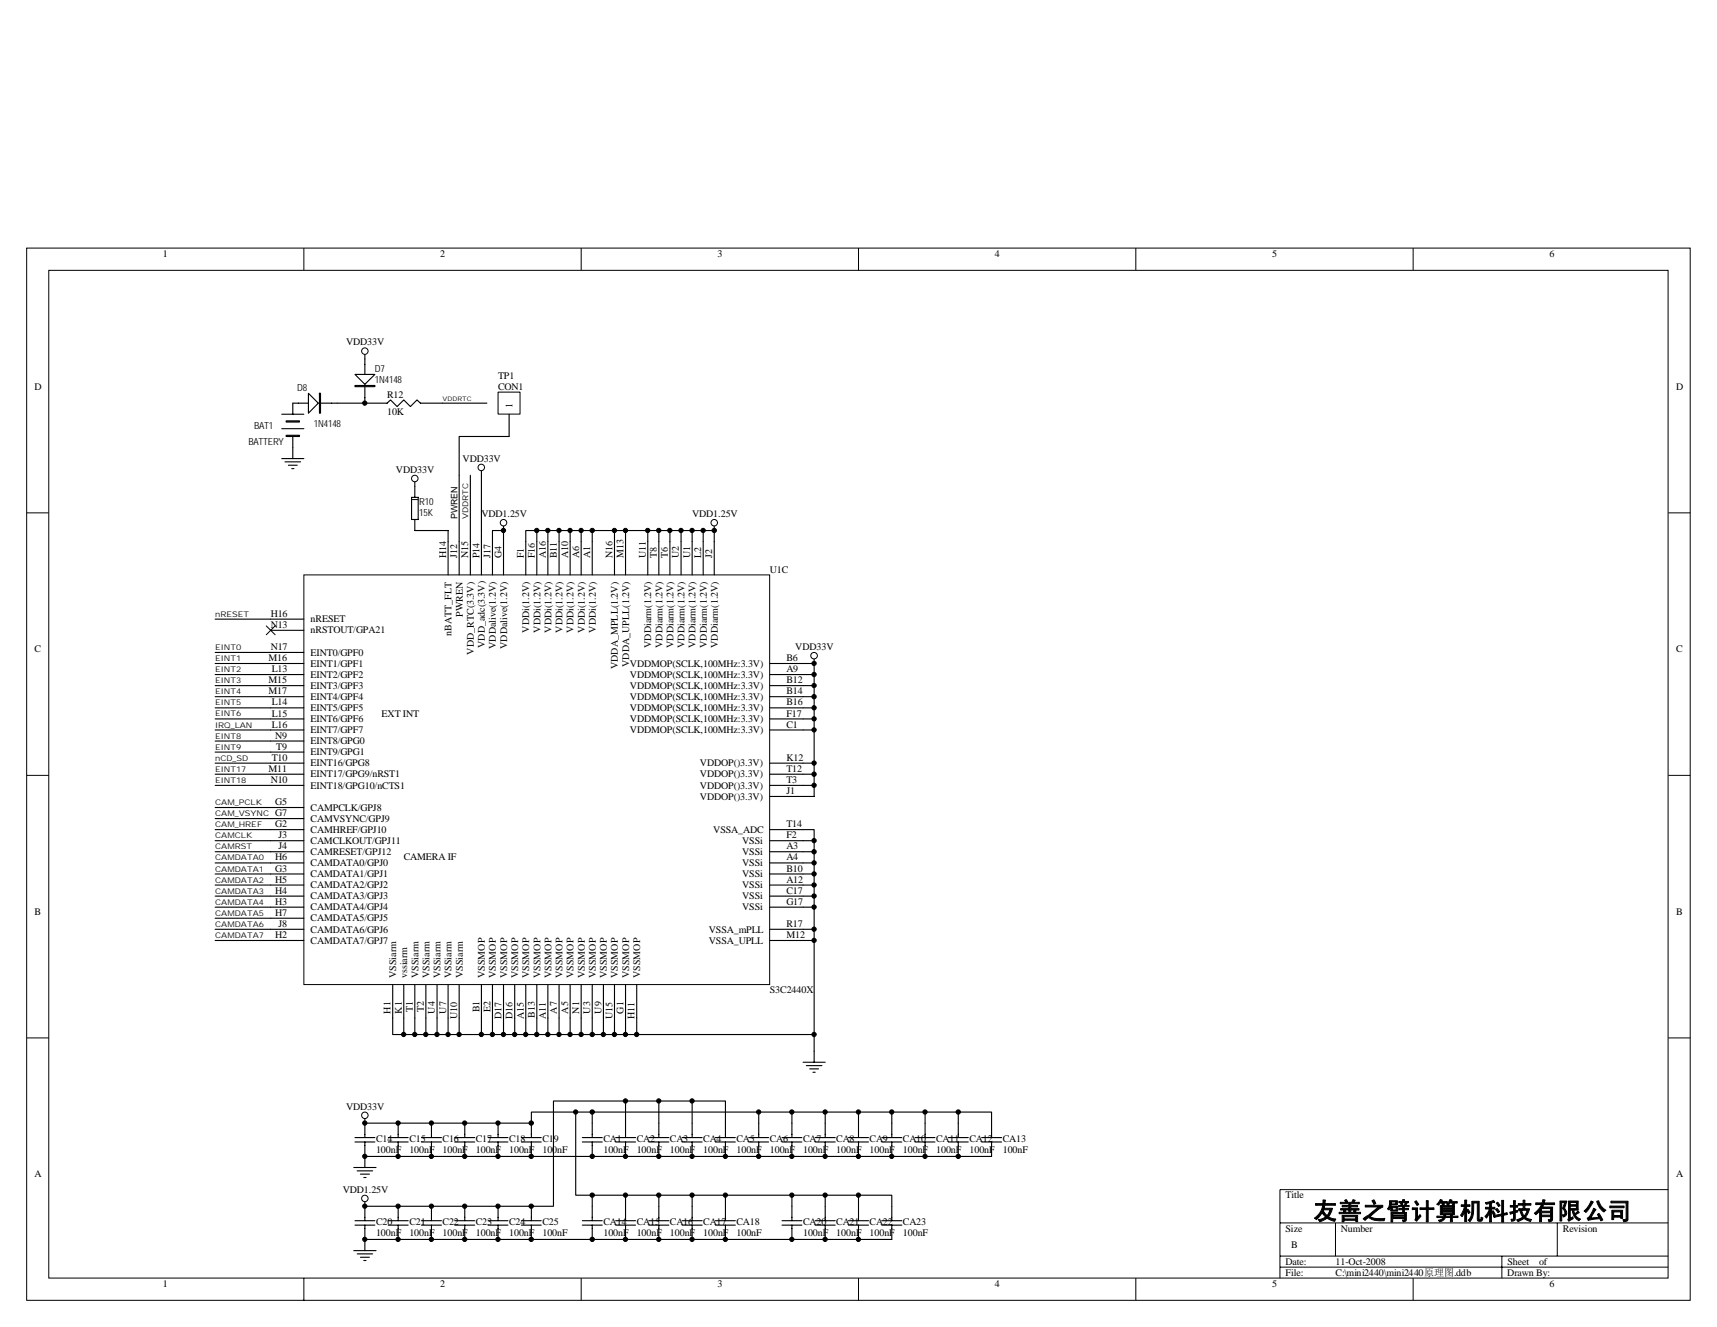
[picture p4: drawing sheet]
<svg xmlns="http://www.w3.org/2000/svg" width="279mm" height="216mm" viewBox="0 0 279 216" stroke-linecap="round" stroke-linejoin="round" font-family="sans-serif">
<g fill="none" stroke="#000" stroke-width=".16">
<path d="M4.3 40.4h270.7v171.2h-270.7zM7.9 44h263.5v163.9h-263.5zM49.4 40.4v3.6M94.6 40.4v3.6M139.7 40.4v3.6M184.8 40.4v3.6M230 40.4v3.6M4.3 83.4h3.6M271.5 83.4h3.6M4.3 126.2h3.6M271.5 126.2h3.6M4.3 168.9h3.6"/>
<path d="M271.5 168.9h3.6M208.3 199h63.2M217.3 199v5.4M253.4 199v5.4M271.5 193.5h-63.2v14.5M49.4 208v3.6M94.6 208v3.6M139.7 208v3.6M184.8 208v3.6M208.3 204.4h63.2M208.3 206.2h63.2M230 208v3.6"/>
<path d="M244.4 204.4v3.6"/>
</g>
<path d="M49.5 93.6h75.7v66.6h-75.7z" fill="#fff"/>
<g fill="none" stroke="#000" stroke-width=".16">
<path d="M49.4 93.5h75.8v66.7h-75.8z"/>
<circle cx="67.5" cy="77.8" r=".53"/>
<circle cx="78.3" cy="76" r=".53"/>
<circle cx="81.9" cy="85" r=".53"/>
<circle cx="116.2" cy="85" r=".53"/>
<circle cx="132.5" cy="106.7" r=".54"/>
<circle cx="59.4" cy="195" r=".53"/>
<circle cx="59.4" cy="181.5" r=".53"/>
</g>
<g fill="none" stroke="#000" stroke-width=".18">
<path d="M47.6 65.6h7.3M67.5 78.4v2.5M74.7 77.3v16.2M76.5 77.3v16.2M78.3 76.6v16.9M67 80.9h1.1v3.6h-1.1zM67.5 84.5v1.8h5.4v7.2M81.9 86.3h-1.8v7.2M81.9 85.6v7.9M85.6 93.5v-7.2h30.6v7.2M87.4 86.3v7.2M89.2 86.3v7.2"/>
<path d="M91 86.3v7.2M92.8 86.3v7.2M94.6 86.3v7.2M96.4 86.3v7.2M100 86.3v7.2M101.8 86.3v7.2M105.4 86.3v7.2M107.2 86.3v7.2M109 86.3v7.2M110.8 86.3v7.2M112.6 86.3v7.2M114.4 86.3v7.2"/>
<path d="M116.2 85.6v.7M35 100.7h14.4M35 106.2h14.4M35 107.9h14.4M35 109.7h14.4M35 111.5h14.4M35 113.3h14.4M35 115.2h14.4M35 117h14.4M35 118.8h14.4M44 102.6h5.4M125.3 107.9h7.2"/>
<path d="M125.3 109.7h7.2M125.3 111.5h7.2M125.3 113.3h7.2M125.3 115.2h7.2M125.3 117h7.2M125.3 118.8h7.2M132.5 107.2v22.4h-7.2M35 120.6h14.4M35 122.4h14.4M35 124.2h14.4M35 126h14.4M35 127.8h14.4"/>
<path d="M35 131.4h14.4M35 133.2h14.4M35 135h14.4M35 136.8h14.4M35 138.6h14.4M125.3 135h7.2v1.8M125.3 124.2h7.2M125.3 126h7.2M125.3 127.8h7.2M125.3 136.8h7.2M125.3 138.6h7.2M132.5 136.8v36"/>
<path d="M35 140.4h14.4M35 142.2h14.4M35 144h14.4M35 145.8h14.4M35 147.6h14.4M35 149.4h14.4M35 151.2h14.4M35 153h14.4M125.3 140.4h7.2M125.3 142.2h7.2M125.3 144h7.2M125.3 145.8h7.2"/>
<path d="M125.3 147.6h7.2M125.3 151.2h7.2M125.3 153h7.2M63.9 160.2v8.1h68.6M65.7 160.2v8.1M67.5 160.2v8.1M69.3 160.2v8.1M71.1 160.2v8.1M72.9 160.2v8.1M74.7 160.2v8.1M78.3 160.2v8.1M80.1 160.2v8.1"/>
<path d="M81.9 160.2v8.1M83.8 160.2v8.1M85.6 160.2v8.1M87.4 160.2v8.1M89.2 160.2v8.1M91 160.2v8.1M92.8 160.2v8.1M94.6 160.2v8.1M96.4 160.2v8.1M98.2 160.2v8.1M100 160.2v8.1M101.8 160.2v8.1"/>
<path d="M103.6 160.2v8.1M130.7 172.8h3.6M131.2 173.4h2.6M131.8 173.9h1.4M132.3 174.5h.4M57.6 189.9h3.6M57.8 185.8h3.2M57.8 185.1h3.2M57.8 199.3h3.2M57.8 198.6h3.2M58.1 190.5h2.5M58.7 191h1.4"/>
<path d="M59.2 191.6h.4M59.4 182v3.1M59.4 185.8v4.1M59.4 195.5v3.1M59.4 199.3v4.2M59.4 182.7h27.1v2.4M59.4 196.3h27.1v2.3M63.2 185.8h3.2M63.2 185.1h3.2M63.2 199.3h3.2M63.2 198.6h3.2M64.8 182.7v2.4"/>
<path d="M64.8 185.8v2.4M64.8 196.3v2.3M64.8 199.3v2.4M68.6 185.8h3.2M68.6 185.1h3.2M68.6 199.3h3.2M68.6 198.6h3.2M70.2 182.7v2.4M70.2 185.8v2.4M70.2 196.3v2.3M70.2 199.3v2.4M74 185.8h3.3"/>
<path d="M74 185.1h3.3M74 199.3h3.3M74 198.6h3.3M75.6 182.7v2.4M75.6 185.8v2.4M75.6 196.3v2.3M75.6 199.3v2.4M79.4 185.8h3.3M79.4 185.1h3.3M79.4 199.3h3.3M79.4 198.6h3.3M81 182.7v2.4"/>
<path d="M81 185.8v2.4M81 196.3v2.3M81 199.3v2.4M84.8 185.8h3.3M84.8 185.1h3.3M84.8 199.3h3.3M84.8 198.6h3.3M86.5 185.8v2.4h-27.1M86.5 199.3v2.4h-27.1M57.6 203.5h3.6M58.1 204h2.5M58.7 204.6h1.4"/>
<path d="M59.2 205.1h.4"/>
</g>
<g fill="#000" stroke="#000" stroke-width=".16">
<circle cx="81.9" cy="86.3" r=".35"/>
<circle cx="87.3" cy="86.3" r=".35"/>
<circle cx="89.1" cy="86.3" r=".35"/>
<circle cx="91" cy="86.3" r=".35"/>
<circle cx="92.8" cy="86.3" r=".35"/>
<circle cx="94.6" cy="86.3" r=".35"/>
<circle cx="96.4" cy="86.3" r=".36"/>
<circle cx="100" cy="86.3" r=".35"/>
<circle cx="101.8" cy="86.3" r=".35"/>
<circle cx="105.4" cy="86.3" r=".35"/>
<circle cx="107.2" cy="86.3" r=".35"/>
<circle cx="109" cy="86.3" r=".35"/>
<circle cx="110.8" cy="86.3" r=".35"/>
<circle cx="112.6" cy="86.3" r=".35"/>
<circle cx="114.4" cy="86.3" r=".35"/>
<circle cx="116.2" cy="86.3" r=".36"/>
<circle cx="132.5" cy="113.3" r=".36"/>
<circle cx="132.5" cy="115.2" r=".35"/>
<circle cx="132.5" cy="111.5" r=".35"/>
<circle cx="132.5" cy="109.7" r=".35"/>
<circle cx="132.5" cy="107.9" r=".35"/>
<circle cx="132.5" cy="118.8" r=".35"/>
<circle cx="132.5" cy="117" r=".35"/>
<circle cx="132.5" cy="138.6" r=".36"/>
<circle cx="132.5" cy="126" r=".36"/>
<circle cx="132.5" cy="124.2" r=".35"/>
<circle cx="132.5" cy="127.8" r=".35"/>
<circle cx="132.5" cy="136.8" r=".35"/>
<circle cx="132.5" cy="144" r=".35"/>
<circle cx="132.5" cy="147.6" r=".35"/>
<circle cx="132.5" cy="140.4" r=".35"/>
<circle cx="132.5" cy="151.2" r=".35"/>
<circle cx="132.5" cy="142.2" r=".35"/>
<circle cx="132.5" cy="153" r=".35"/>
<circle cx="132.5" cy="145.8" r=".35"/>
<circle cx="65.7" cy="168.3" r=".35"/>
<circle cx="67.5" cy="168.3" r=".35"/>
<circle cx="69.3" cy="168.3" r=".35"/>
<circle cx="71.1" cy="168.3" r=".35"/>
<circle cx="72.9" cy="168.3" r=".35"/>
<circle cx="74.7" cy="168.3" r=".35"/>
<circle cx="78.3" cy="168.3" r=".35"/>
<circle cx="80.1" cy="168.3" r=".35"/>
<circle cx="81.9" cy="168.3" r=".35"/>
<circle cx="83.7" cy="168.3" r=".35"/>
<circle cx="85.5" cy="168.3" r=".35"/>
<circle cx="87.3" cy="168.3" r=".35"/>
<circle cx="89.1" cy="168.3" r=".35"/>
<circle cx="91" cy="168.3" r=".35"/>
<circle cx="92.8" cy="168.3" r=".35"/>
<circle cx="94.6" cy="168.3" r=".35"/>
<circle cx="96.4" cy="168.3" r=".36"/>
<circle cx="98.2" cy="168.3" r=".35"/>
<circle cx="100" cy="168.3" r=".35"/>
<circle cx="101.8" cy="168.3" r=".35"/>
<circle cx="103.6" cy="168.3" r=".35"/>
<circle cx="132.5" cy="168.3" r=".35"/>
<circle cx="59.4" cy="196.2" r=".35"/>
<circle cx="59.4" cy="188.1" r=".35"/>
<circle cx="59.4" cy="182.7" r=".35"/>
<circle cx="64.8" cy="196.2" r=".35"/>
<circle cx="64.8" cy="188.1" r=".35"/>
<circle cx="64.8" cy="182.7" r=".35"/>
<circle cx="70.2" cy="196.2" r=".35"/>
<circle cx="70.2" cy="188.1" r=".35"/>
<circle cx="70.2" cy="182.7" r=".35"/>
<circle cx="75.6" cy="196.2" r=".35"/>
<circle cx="75.6" cy="188.1" r=".35"/>
<circle cx="75.6" cy="182.7" r=".35"/>
<circle cx="81" cy="196.2" r=".35"/>
<circle cx="59.4" cy="201.6" r=".35"/>
<circle cx="64.8" cy="201.6" r=".35"/>
<circle cx="70.2" cy="201.6" r=".35"/>
<circle cx="75.6" cy="201.6" r=".35"/>
<circle cx="81" cy="201.6" r=".35"/>
</g>
<path d="M68.1 81.3h-1.1" fill="none" stroke="#000" stroke-width=".16" stroke-dasharray="1 1 1 1 1 1 1 1"/>
<g fill="#fff" stroke="#000" stroke-width=".18">
<path d="M50.2 64l1.6 1.6-1.6 1.6z"/>
<path d="M52 64h.2v3.2h-.2z" fill-rule="evenodd"/>
</g>
<circle cx="59.4" cy="57.1" r=".53" fill="none" stroke="#000" stroke-width=".16"/>
<path d="M59.4 57.7v.7M45.8 69.7h3.6M45.8 67.4h3.6M47.6 65.6v1.8M47.6 71v1.8" fill="none" stroke="#000" stroke-width=".18"/>
<g fill="#fff" stroke="#000" stroke-width=".18">
<path d="M46.6 68.5h2.1v.2h-2.1z" fill-rule="evenodd"/>
<path d="M46.6 70.8h2.1v.2h-2.1z" fill-rule="evenodd"/>
</g>
<path d="M59.4 58.4v7.2M45.8 74.6h3.6M46.4 75.1h2.5M46.9 75.7h1.5M47.5 76.2h.3M47.6 72.8v1.8" fill="none" stroke="#000" stroke-width=".18"/>
<g fill="#fff" stroke="#000" stroke-width=".18">
<path d="M57.8 60.9h3.2l-1.6 1.6z"/>
<path d="M57.8 62.7h3.2v.2h-3.2z" fill-rule="evenodd"/>
</g>
<path d="M54.9 65.6h8.1l.5-.5 1.1 1 1.1-1 1.1 1 1.1-1 .5 .5h10.8M82.8 71h-8.1v6.3" fill="none" stroke="#000" stroke-width=".18"/>
<g fill="#000" stroke="#000" stroke-width=".16">
<circle cx="59.4" cy="65.6" r=".35"/>
<circle cx="81" cy="188.1" r=".35"/>
<circle cx="81" cy="182.7" r=".35"/>
</g>
<path d="M81.1 63.8h3.5v3.6h-3.5z" fill="#fff"/>
<path d="M81 63.8h3.6v3.6h-3.6zM43.3 101.8l1.5 1.5M44.8 101.8l-1.5 1.5" fill="none" stroke="#000" stroke-width=".16"/>
<g fill="none" stroke="#000" stroke-width=".18">
<path d="M82.8 67.4v3.6M101.8 179.1h-11.7v17.2h-3.6M101.8 179.1h5.4v6M101.8 179.1v6M107.2 179.1h5.4v6M112.6 179.1h5.4v6M86.5 182.7v-1.8h37v4.2M93.7 180.9v13.6h2.7M94.8 185.8h3.2M94.8 185.1h3.2M94.8 199.3h3.2M94.8 198.6h3.2"/>
<path d="M96.4 194.5h5.4v4.1M96.4 180.9v4.2M96.4 185.8v2.4M96.4 194.5v4.1M96.4 199.3v2.4M100.2 185.8h3.2M100.2 185.1h3.2M100.2 199.3h3.2M100.2 198.6h3.2M101.8 194.5h5.4v4.1M101.8 185.8v2.4M101.8 199.3v2.4"/>
<path d="M105.6 185.8h3.2M105.6 185.1h3.2M105.6 199.3h3.2M105.6 198.6h3.2M107.2 194.5h5.4v4.1M107.2 185.8v2.4M107.2 199.3v2.4M111 185.8h3.3M111 185.1h3.3M111 199.3h3.3M111 198.6h3.3M112.6 194.5h5.4v4.1"/>
<path d="M112.6 185.8v2.4M112.6 199.3v2.4M116.4 185.8h3.3M116.4 185.1h3.3M116.4 199.3h3.3M116.4 198.6h3.3M118 194.5h10.9v4.1M118 185.8v2.4M118 199.3v2.4M121.8 185.8h3.3M121.8 185.1h3.3M123.5 180.9h5.4v4.2"/>
<path d="M123.5 185.8v2.4M127.3 185.8h3.2M127.3 185.1h3.2M127.3 199.3h3.2M127.3 198.6h3.2M128.9 180.9h5.4v4.2M128.9 194.5h5.4v4.1M128.9 185.8v2.4M128.9 199.3v2.4M132.7 185.8h3.2M132.7 185.1h3.2M132.7 199.3h3.2"/>
<path d="M132.7 198.6h3.2M134.3 180.9h5.4v4.2M134.3 194.5h5.4v4.1M134.3 185.8v2.4M134.3 199.3v2.4M138.1 185.8h3.2M138.1 185.1h3.2M138.1 199.3h3.2M138.1 198.6h3.2M139.7 180.9h5.4v4.2M139.7 194.5h5.4v4.1M139.7 185.8v2.4"/>
<path d="M139.7 199.3v2.4M143.5 185.8h3.2M143.5 185.1h3.2M143.5 199.3h3.2M143.5 198.6h3.2M145.1 180.9h5.4v4.2M145.1 185.8v2.4M145.1 199.3v2.4h-58.6M148.9 185.8h3.2M148.9 185.1h3.2M150.5 180.9h5.4v4.2M150.5 185.8v2.4"/>
<path d="M154.3 185.8h3.3M154.3 185.1h3.3M155.9 180.9h5.5v4.2M155.9 185.8v2.4M159.7 185.8h3.3M159.7 185.1h3.3M161.4 185.8v2.4h-74.9"/>
</g>
<g fill="#000" stroke="#000" stroke-width=".16">
<circle cx="101.8" cy="179.1" r=".35"/>
<circle cx="107.2" cy="179.1" r=".35"/>
<circle cx="112.6" cy="179.1" r=".35"/>
<circle cx="86.4" cy="196.2" r=".36"/>
<circle cx="86.4" cy="188.1" r=".36"/>
<circle cx="86.4" cy="182.7" r=".36"/>
<circle cx="93.7" cy="180.9" r=".35"/>
<circle cx="96.4" cy="180.9" r=".36"/>
<circle cx="96.4" cy="188.1" r=".36"/>
<circle cx="96.4" cy="194.4" r=".36"/>
<circle cx="101.8" cy="188.1" r=".35"/>
<circle cx="101.8" cy="194.4" r=".35"/>
<circle cx="107.2" cy="188.1" r=".35"/>
<circle cx="107.2" cy="194.4" r=".35"/>
<circle cx="112.6" cy="188.1" r=".35"/>
<circle cx="112.6" cy="194.4" r=".35"/>
<circle cx="118" cy="188.1" r=".35"/>
<circle cx="118" cy="194.4" r=".35"/>
<circle cx="123.5" cy="180.9" r=".35"/>
<circle cx="123.5" cy="188.1" r=".35"/>
<circle cx="128.9" cy="180.9" r=".35"/>
<circle cx="128.9" cy="188.1" r=".35"/>
<circle cx="128.9" cy="194.4" r=".35"/>
<circle cx="134.3" cy="180.9" r=".35"/>
<circle cx="134.3" cy="188.1" r=".35"/>
<circle cx="134.3" cy="194.4" r=".35"/>
<circle cx="139.7" cy="180.9" r=".35"/>
<circle cx="139.7" cy="188.1" r=".35"/>
<circle cx="139.7" cy="194.4" r=".35"/>
<circle cx="145.1" cy="180.9" r=".35"/>
<circle cx="145.1" cy="188.1" r=".35"/>
<circle cx="150.5" cy="180.9" r=".35"/>
<circle cx="150.5" cy="188.1" r=".35"/>
<circle cx="155.9" cy="180.9" r=".36"/>
<circle cx="155.9" cy="188.1" r=".36"/>
<circle cx="86.4" cy="201.6" r=".36"/>
<circle cx="96.4" cy="201.6" r=".36"/>
<circle cx="101.8" cy="201.6" r=".35"/>
<circle cx="107.2" cy="201.6" r=".35"/>
<circle cx="112.6" cy="201.6" r=".35"/>
<circle cx="118" cy="201.6" r=".35"/>
<circle cx="128.9" cy="201.6" r=".35"/>
<circle cx="134.3" cy="201.6" r=".35"/>
<circle cx="139.7" cy="201.6" r=".35"/>
</g>
<text font-size="4" x="213.7" y="198.4">友善之臂计算机科技有限公司</text>
<g font-size="1.6">
<text x="26.5" y="41.8">1</text>
<text x="71.6" y="41.8">2</text>
<text x="116.8" y="41.8">3</text>
<text x="161.9" y="41.8">4</text>
<text x="207" y="41.8">5</text>
<text x="252.1" y="41.8">6</text>
<text x="56.3" y="56.2">VDD33V</text>
<text x="5.6" y="63.4">D</text>
<text x="48.4" y="63.6">D8</text>
<text x="61" y="60.5">D7</text>
<text x="61" y="62.3">1N4148</text>
<text x="63" y="64.7">R12</text>
<text x="81" y="61.6">TP1</text>
<text x="81" y="63.4">CON1</text>
<text x="272.7" y="63.4">D</text>
<text x="41.3" y="69.7">BAT1</text>
<text x="51.1" y="69.5">1N4148</text>
<text x="63" y="67.6">10K</text>
<text x="83.4" y="66.3" transform="rotate(-90 83.4 66.3)">1</text>
<text x="40.4" y="72.4">BATTERY</text>
<text x="64.4" y="76.9">VDD33V</text>
<text x="75.3" y="75.1">VDD33V</text>
<text x="68.2" y="82.1">R10</text>
<text x="68.2" y="84">15K</text>
<text x="78.3" y="84.1">VDD1.25V</text>
<text x="112.6" y="84.1">VDD1.25V</text>
<text x="72.6" y="90.8" transform="rotate(-90 72.6 90.8)">H14</text>
<text x="74.4" y="90.8" transform="rotate(-90 74.4 90.8)">J12</text>
<text x="76.2" y="90.8" transform="rotate(-90 76.2 90.8)">N15</text>
<text x="78" y="90.8" transform="rotate(-90 78 90.8)">P14</text>
<text x="79.8" y="90.8" transform="rotate(-90 79.8 90.8)">J17</text>
<text x="81.6" y="90.8" transform="rotate(-90 81.6 90.8)">G4</text>
<text x="85.2" y="90.8" transform="rotate(-90 85.2 90.8)">F1</text>
<text x="87" y="90.8" transform="rotate(-90 87 90.8)">F16</text>
<text x="88.8" y="90.8" transform="rotate(-90 88.8 90.8)">A16</text>
<text x="90.6" y="90.8" transform="rotate(-90 90.6 90.8)">B11</text>
<text x="92.5" y="90.8" transform="rotate(-90 92.5 90.8)">A10</text>
<text x="94.3" y="90.8" transform="rotate(-90 94.3 90.8)">A6</text>
<text x="96.1" y="90.8" transform="rotate(-90 96.1 90.8)">A1</text>
<text x="99.7" y="90.8" transform="rotate(-90 99.7 90.8)">N16</text>
<text x="101.5" y="90.8" transform="rotate(-90 101.5 90.8)">M13</text>
<text x="105.1" y="90.8" transform="rotate(-90 105.1 90.8)">U11</text>
<text x="106.9" y="90.8" transform="rotate(-90 106.9 90.8)">T8</text>
<text x="108.7" y="90.8" transform="rotate(-90 108.7 90.8)">T6</text>
<text x="110.5" y="90.8" transform="rotate(-90 110.5 90.8)">U2</text>
<text x="112.3" y="90.8" transform="rotate(-90 112.3 90.8)">U1</text>
<text x="114.1" y="90.8" transform="rotate(-90 114.1 90.8)">L2</text>
<text x="115.9" y="90.8" transform="rotate(-90 115.9 90.8)">J2</text>
<text x="125.3" y="93.2">U1C</text>
<text x="44" y="100.4">H16</text>
<text x="50.5" y="101.3">nRESET</text>
<text x="75.3" y="100.4" transform="rotate(-90 75.3 100.4)">PWREN</text>
<text x="5.6" y="106.1">C</text>
<text x="43.7" y="107.6">M16</text>
<text x="44" y="102.2">N13</text>
<text x="44" y="105.8">N17</text>
<text x="50.5" y="103.1">nRSTOUT/GPA21</text>
<text x="50.5" y="106.7">EINT0/GPF0</text>
<text x="73.5" y="103.4" transform="rotate(-90 73.5 103.4)">nBATT_FLT</text>
<text x="77.1" y="106.5" transform="rotate(-90 77.1 106.5)">VDD_RTC(3.3V)</text>
<text x="78.9" y="105.4" transform="rotate(-90 78.9 105.4)">VDD_adc(3.3V)</text>
<text x="80.7" y="105.6" transform="rotate(-90 80.7 105.6)">VDDalive(1.2V)</text>
<text x="82.5" y="105.6" transform="rotate(-90 82.5 105.6)">VDDalive(1.2V)</text>
<text x="86.1" y="102.9" transform="rotate(-90 86.1 102.9)">VDDi(1.2V)</text>
<text x="87.9" y="102.9" transform="rotate(-90 87.9 102.9)">VDDi(1.2V)</text>
<text x="89.7" y="102.9" transform="rotate(-90 89.7 102.9)">VDDi(1.2V)</text>
<text x="91.5" y="102.9" transform="rotate(-90 91.5 102.9)">VDDi(1.2V)</text>
<text x="93.3" y="102.9" transform="rotate(-90 93.3 102.9)">VDDi(1.2V)</text>
<text x="95.2" y="102.9" transform="rotate(-90 95.2 102.9)">VDDi(1.2V)</text>
<text x="97" y="102.9" transform="rotate(-90 97 102.9)">VDDi(1.2V)</text>
<text x="106" y="105.4" transform="rotate(-90 106 105.4)">VDDiarm(1.2V)</text>
<text x="107.8" y="105.4" transform="rotate(-90 107.8 105.4)">VDDiarm(1.2V)</text>
<text x="109.6" y="105.4" transform="rotate(-90 109.6 105.4)">VDDiarm(1.2V)</text>
<text x="111.4" y="105.4" transform="rotate(-90 111.4 105.4)">VDDiarm(1.2V)</text>
<text x="113.2" y="105.4" transform="rotate(-90 113.2 105.4)">VDDiarm(1.2V)</text>
<text x="115" y="105.4" transform="rotate(-90 115 105.4)">VDDiarm(1.2V)</text>
<text x="116.8" y="105.4" transform="rotate(-90 116.8 105.4)">VDDiarm(1.2V)</text>
<text x="128" y="107.6">B6</text>
<text x="129.4" y="105.8">VDD33V</text>
<text x="272.7" y="106.1">C</text>
<text x="43.7" y="111.2">M15</text>
<text x="43.7" y="113">M17</text>
<text x="44.2" y="109.4">L13</text>
<text x="50.5" y="108.5">EINT1/GPF1</text>
<text x="50.5" y="110.3">EINT2/GPF2</text>
<text x="50.5" y="112.1">EINT3/GPF3</text>
<text x="50.5" y="113.9">EINT4/GPF4</text>
<text x="100.6" y="108.9" transform="rotate(-90 100.6 108.9)">VDDA_MPLL(1.2V)</text>
<text x="102.4" y="108.5" transform="rotate(-90 102.4 108.5)">VDDA_UPLL(1.2V)</text>
<text x="102.5" y="113.9">VDDMOP(SCLK,100MHz:3.3V)</text>
<text x="102.5" y="112.1">VDDMOP(SCLK,100MHz:3.3V)</text>
<text x="102.5" y="110.3">VDDMOP(SCLK,100MHz:3.3V)</text>
<text x="102.5" y="108.5">VDDMOP(SCLK,100MHz:3.3V)</text>
<text x="128" y="113">B14</text>
<text x="128" y="111.2">B12</text>
<text x="128" y="109.4">A9</text>
<text x="44.2" y="114.8">L14</text>
<text x="44.2" y="116.6">L15</text>
<text x="44.2" y="118.4">L16</text>
<text x="50.5" y="115.7">EINT5/GPF5</text>
<text x="50.5" y="117.5">EINT6/GPF6</text>
<text x="50.5" y="119.3">EINT7/GPF7</text>
<text x="62.1" y="116.6">EXT INT</text>
<text x="102.5" y="119.3">VDDMOP(SCLK,100MHz:3.3V)</text>
<text x="102.5" y="117.5">VDDMOP(SCLK,100MHz:3.3V)</text>
<text x="102.5" y="115.7">VDDMOP(SCLK,100MHz:3.3V)</text>
<text x="128" y="118.4">C1</text>
<text x="128" y="116.6">F17</text>
<text x="128" y="114.8">B16</text>
<text x="43.7" y="125.6">M11</text>
<text x="44.2" y="123.8">T10</text>
<text x="44.8" y="120.2">N9</text>
<text x="44.9" y="122">T9</text>
<text x="50.5" y="121.1">EINT8/GPG0</text>
<text x="50.5" y="122.9">EINT9/GPG1</text>
<text x="50.5" y="124.7">EINT16/GPG8</text>
<text x="113.9" y="124.7">VDDOP()3.3V)</text>
<text x="128" y="125.6">T12</text>
<text x="128" y="123.8">K12</text>
<text x="44" y="127.4">N10</text>
<text x="44.8" y="131">G5</text>
<text x="50.5" y="126.5">EINT17/GPG9/nRST1</text>
<text x="50.5" y="128.3">EINT18/GPG10/nCTS1</text>
<text x="50.5" y="131.9">CAMPCLK/GPJ8</text>
<text x="113.9" y="130.1">VDDOP()3.3V)</text>
<text x="113.9" y="128.3">VDDOP()3.3V)</text>
<text x="113.9" y="126.5">VDDOP()3.3V)</text>
<text x="128" y="129.2">J1</text>
<text x="128" y="127.4">T3</text>
<text x="44.8" y="132.8">G7</text>
<text x="44.8" y="134.6">G2</text>
<text x="45.3" y="136.4">J3</text>
<text x="50.5" y="133.7">CAMVSYNC/GPJ9</text>
<text x="50.5" y="135.5">CAMHREF/GPJ10</text>
<text x="50.5" y="137.3">CAMCLKOUT/GPJ11</text>
<text x="116.1" y="135.5">VSSA_ADC</text>
<text x="120.8" y="137.3">VSSi</text>
<text x="128" y="136.4">F2</text>
<text x="128" y="134.6">T14</text>
<text x="44.8" y="140">H6</text>
<text x="44.8" y="141.8">G3</text>
<text x="44.8" y="143.6">H5</text>
<text x="45.3" y="138.2">J4</text>
<text x="50.5" y="139.1">CAMRESET/GPJ12</text>
<text x="50.5" y="140.9">CAMDATA0/GPJ0</text>
<text x="50.5" y="142.7">CAMDATA1/GPJ1</text>
<text x="65.7" y="140">CAMERA IF</text>
<text x="120.8" y="142.7">VSSi</text>
<text x="120.8" y="140.9">VSSi</text>
<text x="120.8" y="139.1">VSSi</text>
<text x="128" y="143.6">A12</text>
<text x="128" y="141.8">B10</text>
<text x="128" y="140">A4</text>
<text x="128" y="138.2">A3</text>
<text x="5.6" y="148.8">B</text>
<text x="44.8" y="145.4">H4</text>
<text x="44.8" y="147.2">H3</text>
<text x="44.8" y="149">H7</text>
<text x="50.5" y="144.5">CAMDATA2/GPJ2</text>
<text x="50.5" y="146.3">CAMDATA3/GPJ3</text>
<text x="50.5" y="148.1">CAMDATA4/GPJ4</text>
<text x="50.5" y="149.9">CAMDATA5/GPJ5</text>
<text x="120.8" y="148.1">VSSi</text>
<text x="120.8" y="146.3">VSSi</text>
<text x="120.8" y="144.5">VSSi</text>
<text x="128" y="147.2">G17</text>
<text x="128" y="145.4">C17</text>
<text x="272.7" y="148.8">B</text>
<text x="44.8" y="152.6">H2</text>
<text x="45.3" y="150.8">J8</text>
<text x="50.5" y="151.7">CAMDATA6/GPJ6</text>
<text x="50.5" y="153.5">CAMDATA7/GPJ7</text>
<text x="115.3" y="153.5">VSSA_UPLL</text>
<text x="115.3" y="151.7">VSSA_mPLL</text>
<text x="128" y="152.6">M12</text>
<text x="128" y="150.8">R17</text>
<text x="64.5" y="159.1" transform="rotate(-90 64.5 159.1)">VSSiarm</text>
<text x="66.3" y="159.1" transform="rotate(-90 66.3 159.1)">vssiarm</text>
<text x="68.1" y="159.1" transform="rotate(-90 68.1 159.1)">VSSiarm</text>
<text x="69.9" y="159.1" transform="rotate(-90 69.9 159.1)">VSSiarm</text>
<text x="71.7" y="159.1" transform="rotate(-90 71.7 159.1)">VSSiarm</text>
<text x="73.5" y="159.1" transform="rotate(-90 73.5 159.1)">VSSiarm</text>
<text x="75.3" y="159.1" transform="rotate(-90 75.3 159.1)">VSSiarm</text>
<text x="78.9" y="159.1" transform="rotate(-90 78.9 159.1)">VSSMOP</text>
<text x="80.7" y="159.1" transform="rotate(-90 80.7 159.1)">VSSMOP</text>
<text x="82.5" y="159.1" transform="rotate(-90 82.5 159.1)">VSSMOP</text>
<text x="84.3" y="159.1" transform="rotate(-90 84.3 159.1)">VSSMOP</text>
<text x="86.1" y="159.1" transform="rotate(-90 86.1 159.1)">VSSMOP</text>
<text x="87.9" y="159.1" transform="rotate(-90 87.9 159.1)">VSSMOP</text>
<text x="89.7" y="159.1" transform="rotate(-90 89.7 159.1)">VSSMOP</text>
<text x="91.5" y="159.1" transform="rotate(-90 91.5 159.1)">VSSMOP</text>
<text x="93.3" y="159.1" transform="rotate(-90 93.3 159.1)">VSSMOP</text>
<text x="95.2" y="159.1" transform="rotate(-90 95.2 159.1)">VSSMOP</text>
<text x="97" y="159.1" transform="rotate(-90 97 159.1)">VSSMOP</text>
<text x="98.8" y="159.1" transform="rotate(-90 98.8 159.1)">VSSMOP</text>
<text x="100.6" y="159.1" transform="rotate(-90 100.6 159.1)">VSSMOP</text>
<text x="102.4" y="159.1" transform="rotate(-90 102.4 159.1)">VSSMOP</text>
<text x="104.2" y="159.1" transform="rotate(-90 104.2 159.1)">VSSMOP</text>
<text x="125.3" y="161.6">S3C2440X</text>
<text x="63.6" y="164.9" transform="rotate(-90 63.6 164.9)">H1</text>
<text x="65.4" y="164.9" transform="rotate(-90 65.4 164.9)">K1</text>
<text x="67.2" y="164.7" transform="rotate(-90 67.2 164.7)">T1</text>
<text x="69" y="164.7" transform="rotate(-90 69 164.7)">T2</text>
<text x="70.8" y="164.9" transform="rotate(-90 70.8 164.9)">U4</text>
<text x="72.6" y="164.9" transform="rotate(-90 72.6 164.9)">U7</text>
<text x="74.4" y="165.8" transform="rotate(-90 74.4 165.8)">U10</text>
<text x="78" y="164.7" transform="rotate(-90 78 164.7)">B1</text>
<text x="79.8" y="164.7" transform="rotate(-90 79.8 164.7)">E2</text>
<text x="81.6" y="165.8" transform="rotate(-90 81.6 165.8)">D17</text>
<text x="83.4" y="165.8" transform="rotate(-90 83.4 165.8)">D16</text>
<text x="85.2" y="165.8" transform="rotate(-90 85.2 165.8)">A15</text>
<text x="87" y="165.6" transform="rotate(-90 87 165.6)">B13</text>
<text x="88.8" y="165.8" transform="rotate(-90 88.8 165.8)">A11</text>
<text x="90.6" y="164.9" transform="rotate(-90 90.6 164.9)">A7</text>
<text x="92.5" y="164.9" transform="rotate(-90 92.5 164.9)">A5</text>
<text x="94.3" y="164.9" transform="rotate(-90 94.3 164.9)">N1</text>
<text x="96.1" y="164.9" transform="rotate(-90 96.1 164.9)">U3</text>
<text x="97.9" y="164.9" transform="rotate(-90 97.9 164.9)">U9</text>
<text x="99.7" y="165.8" transform="rotate(-90 99.7 165.8)">U15</text>
<text x="101.5" y="164.9" transform="rotate(-90 101.5 164.9)">G1</text>
<text x="103.3" y="165.8" transform="rotate(-90 103.3 165.8)">H11</text>
<text x="56.3" y="180.6">VDD33V</text>
<text x="61.2" y="185.8">C14</text>
<text x="66.6" y="185.8">C15</text>
<text x="72" y="185.8">C16</text>
<text x="77.4" y="185.8">C17</text>
<text x="82.8" y="185.8">C18</text>
<text x="88.3" y="185.8">C19</text>
<text x="98.2" y="185.8">CA1</text>
<text x="103.6" y="185.8">CA2</text>
<text x="109" y="185.8">CA3</text>
<text x="114.4" y="185.8">CA4</text>
<text x="119.8" y="185.8">CA5</text>
<text x="125.3" y="185.8">CA6</text>
<text x="130.7" y="185.8">CA7</text>
<text x="136.1" y="185.8">CA8</text>
<text x="141.5" y="185.8">CA9</text>
<text x="146.9" y="185.8">CA10</text>
<text x="152.3" y="185.8">CA11</text>
<text x="157.8" y="185.8">CA12</text>
<text x="163.2" y="185.8">CA13</text>
<text x="5.6" y="191.6">A</text>
<text x="61.2" y="187.6">100nF</text>
<text x="66.6" y="187.6">100nF</text>
<text x="72" y="187.6">100nF</text>
<text x="77.4" y="187.6">100nF</text>
<text x="82.8" y="187.6">100nF</text>
<text x="88.3" y="187.6">100nF</text>
<text x="98.2" y="187.6">100nF</text>
<text x="103.6" y="187.6">100nF</text>
<text x="109" y="187.6">100nF</text>
<text x="114.4" y="187.6">100nF</text>
<text x="119.8" y="187.6">100nF</text>
<text x="125.3" y="187.6">100nF</text>
<text x="130.7" y="187.6">100nF</text>
<text x="136.1" y="187.6">100nF</text>
<text x="141.5" y="187.6">100nF</text>
<text x="146.9" y="187.6">100nF</text>
<text x="152.3" y="187.6">100nF</text>
<text x="157.8" y="187.6">100nF</text>
<text x="163.2" y="187.6">100nF</text>
<text x="272.7" y="191.6">A</text>
<text x="55.8" y="194.1">VDD1.25V</text>
<text x="209.2" y="195">Title</text>
<text x="61.2" y="199.3">C20</text>
<text x="61.2" y="201.1">100nF</text>
<text x="66.6" y="199.3">C21</text>
<text x="66.6" y="201.1">100nF</text>
<text x="72" y="199.3">C22</text>
<text x="72" y="201.1">100nF</text>
<text x="77.4" y="199.3">C23</text>
<text x="77.4" y="201.1">100nF</text>
<text x="82.8" y="199.3">C24</text>
<text x="82.8" y="201.1">100nF</text>
<text x="88.3" y="199.3">C25</text>
<text x="88.3" y="201.1">100nF</text>
<text x="98.2" y="199.3">CA14</text>
<text x="98.2" y="201.1">100nF</text>
<text x="103.6" y="199.3">CA15</text>
<text x="103.6" y="201.1">100nF</text>
<text x="109" y="199.3">CA16</text>
<text x="109" y="201.1">100nF</text>
<text x="114.4" y="199.3">CA17</text>
<text x="114.4" y="201.1">100nF</text>
<text x="119.8" y="199.3">CA18</text>
<text x="119.8" y="201.1">100nF</text>
<text x="130.7" y="199.3">CA20</text>
<text x="130.7" y="201.1">100nF</text>
<text x="136.1" y="199.3">CA21</text>
<text x="136.1" y="201.1">100nF</text>
<text x="141.5" y="199.3">CA22</text>
<text x="141.5" y="201.1">100nF</text>
<text x="146.9" y="199.3">CA23</text>
<text x="146.9" y="201.1">100nF</text>
<text x="209.2" y="200.4">Size</text>
<text x="210.1" y="203.1">B</text>
<text x="218.2" y="200.4">Number</text>
<text x="254.3" y="200.4">Revision</text>
<text x="26.5" y="209.4">1</text>
<text x="71.6" y="209.4">2</text>
<text x="116.8" y="209.4">3</text>
<text x="161.9" y="209.4">4</text>
<text x="207" y="209.4">5</text>
<text x="209.2" y="205.8">Date:</text>
<text x="209.2" y="207.6">File:</text>
<text x="217.3" y="205.8">11-Oct-2008</text>
<text x="217.3" y="207.6">C:\mini2440\mini2440原理图.ddb</text>
<text x="245.3" y="207.6">Drawn By:</text>
<text x="245.3" y="205.8">Sheet</text>
<text x="250.4" y="205.8">of</text>
<text x="252.1" y="209.4">6</text>
</g>
<text font-size="1.5" x="74.4" y="84.5" transform="rotate(-90 74.4 84.5)">PWREN</text>
<g font-size="1.3">
<text x="76.2" y="84.5" transform="rotate(-90 76.2 84.5)">VDDRTC</text>
<text x="35" y="100.3">nRESET</text>
<text x="35" y="105.7">EINT0</text>
<text x="35" y="107.5">EINT1</text>
<text x="35" y="109.3">EINT2</text>
<text x="35" y="111.1">EINT3</text>
<text x="35" y="112.9">EINT4</text>
<text x="35" y="118.4">IRQ_LAN</text>
<text x="35" y="114.7">EINT5</text>
<text x="35" y="116.6">EINT6</text>
<text x="35" y="123.8">nCD_SD</text>
<text x="35" y="125.6">EINT17</text>
<text x="35" y="122">EINT9</text>
<text x="35" y="120.2">EINT8</text>
<text x="35" y="127.4">EINT18</text>
<text x="35" y="131">CAM_PCLK</text>
<text x="35" y="132.8">CAM_VSYNC</text>
<text x="35" y="134.6">CAM_HREF</text>
<text x="35" y="136.4">CAMCLK</text>
<text x="35" y="138.2">CAMRST</text>
<text x="35" y="140">CAMDATA0</text>
<text x="35" y="141.8">CAMDATA1</text>
<text x="35" y="143.6">CAMDATA2</text>
<text x="35" y="145.4">CAMDATA3</text>
<text x="35" y="147.2">CAMDATA4</text>
<text x="35" y="149">CAMDATA5</text>
<text x="35" y="150.8">CAMDATA6</text>
<text x="35" y="152.6">CAMDATA7</text>
</g>
<text font-size="1" x="72" y="65.3">VDDRTC</text>
</svg>
